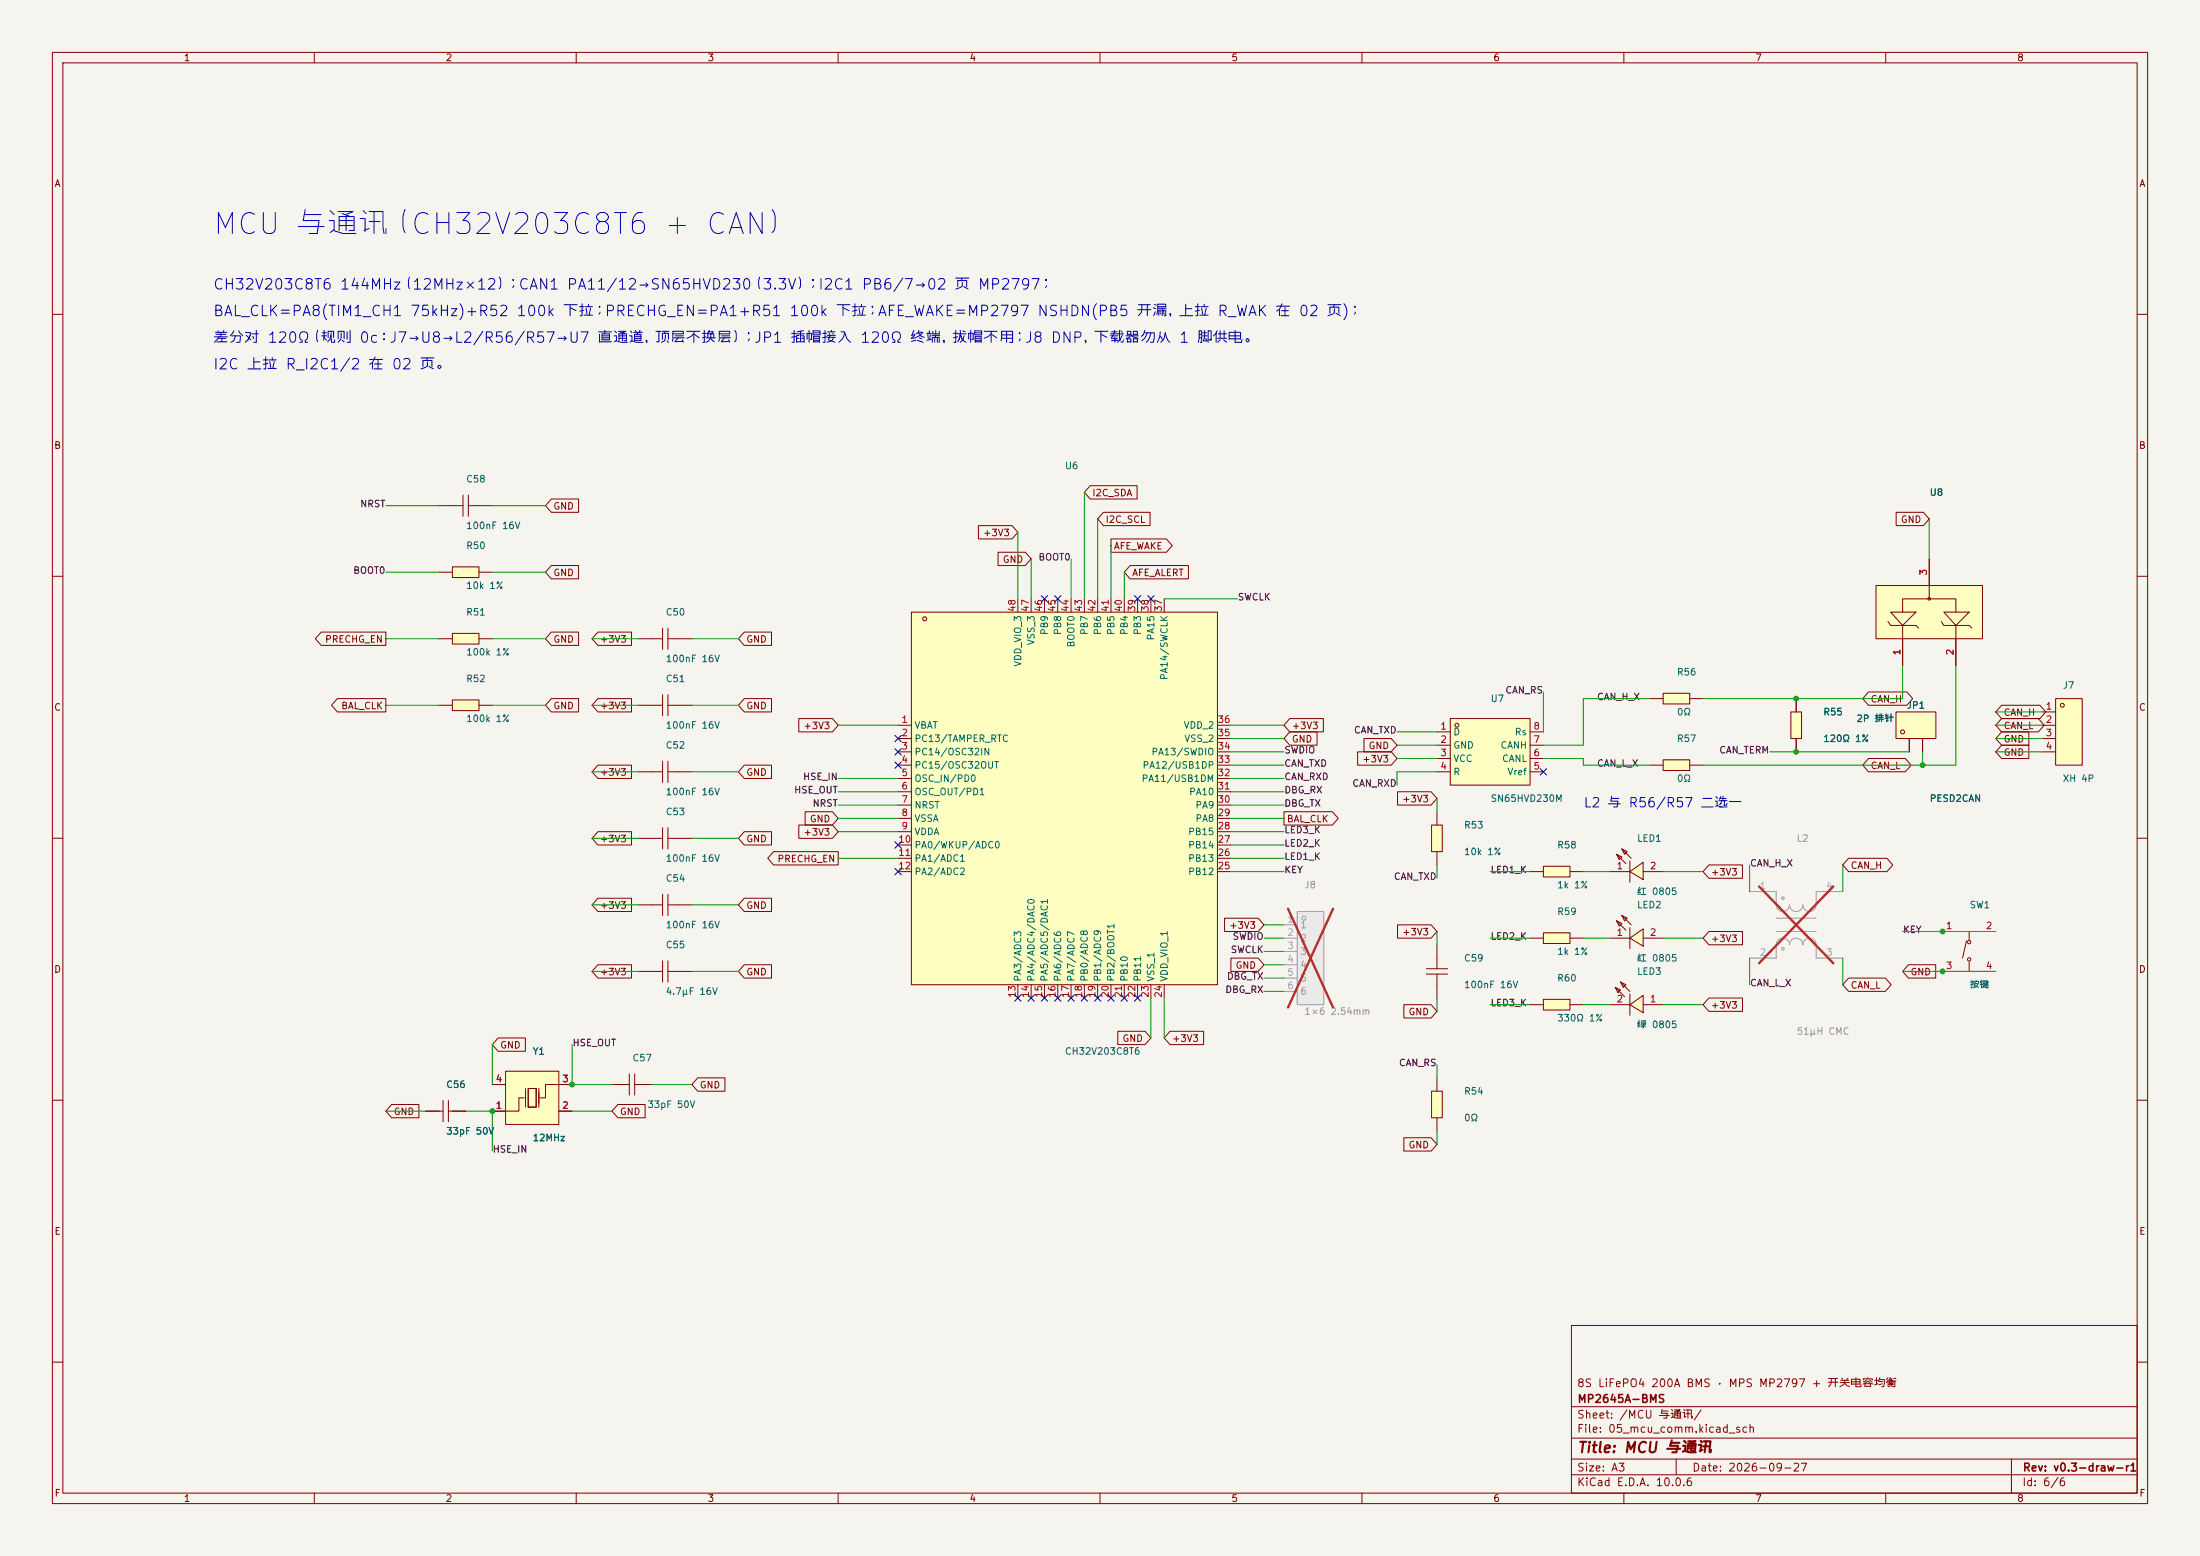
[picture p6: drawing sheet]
<svg xmlns="http://www.w3.org/2000/svg" width="420mm" height="297mm" viewBox="0 0 420 297" stroke-linecap="round" stroke-linejoin="round" font-family="sans-serif">
<path d="M0 0h420v297h-420z" fill="#f5f4ef" stroke="#f5f4ef" stroke-width=".19"/>
<g fill="none" stroke="#840000" stroke-width=".19">
<path d="M10 10h400v277h-400zM12 12h396v273h-396zM60 10v2M110 10v2M160 10v2M210 10v2M260 10v2M310 10v2M360 10v2M10 60h2M408 60h2M10 110h2"/>
<path d="M408 110h2M10 160h2M408 160h2M10 210h2M408 210h2M300 253h108v32h-108zM10 260h2M300 278.5h108M300 274.5h108M300 268.5h108M320 278.5v3M384 278.5v6.5"/>
<path d="M408 260h2M60 285v2M110 285v2M160 285v2M210 285v2M260 285v2M300 281.5h108M310 285v2M360 285v2"/>
</g>
<path d="M361.9 135.9h7.7v5.1h-7.7z" fill="#ffffc2"/>
<g fill="none" stroke="#840000" stroke-width=".19">
<path d="M361.9 135.9h7.7v5.1h-7.7zM364.5 141v2.5M367 141v2.5"/>
<circle cx="363.2" cy="139.7" r=".38"/>
</g>
<path d="M174 116.8h58.4v71.2h-58.4z" fill="#ffffc2"/>
<g fill="none" stroke="#840000" stroke-width=".19">
<path d="M174 116.8h58.4v71.2h-58.4zM194.3 114.3v2.5M196.8 114.3v2.5M199.4 114.3v2.5M201.9 114.3v2.5M204.5 114.3v2.5M207 114.3v2.5M209.5 114.3v2.5M212.1 114.3v2.5M214.6 114.3v2.5M217.2 114.3v2.5M219.7 114.3v2.5"/>
<path d="M222.2 114.3v2.5M171.4 138.4h2.6M232.4 138.4h2.5M171.4 141h2.6M171.4 143.5h2.6M171.4 146.1h2.6M171.4 148.6h2.6M171.4 151.1h2.6M171.4 153.7h2.6M171.4 156.2h2.6M171.4 158.8h2.6M232.4 141h2.5"/>
<path d="M232.4 143.5h2.5M232.4 146.1h2.5M232.4 148.6h2.5M232.4 151.1h2.5M232.4 153.7h2.5M232.4 156.2h2.5M232.4 158.8h2.5M171.4 161.3h2.6M171.4 163.8h2.6M171.4 166.4h2.6M232.4 161.3h2.5M232.4 163.8h2.5"/>
<path d="M232.4 166.4h2.5M194.3 188v2.5M196.8 188v2.5M199.4 188v2.5M201.9 188v2.5M204.5 188v2.5M207 188v2.5M209.5 188v2.5M212.1 188v2.5M214.6 188v2.5M217.2 188v2.5M219.7 188v2.5"/>
<path d="M222.2 188v2.5"/>
<circle cx="176.5" cy="118.1" r=".38"/>
</g>
<path d="M273.3 157.5h2v5.1h-2z" fill="#ffffc2"/>
<path d="M273.3 157.5h2v5.1h-2zM274.3 154.9v2.6M274.3 162.6v2.5" fill="none" stroke="#840000" stroke-width=".19"/>
<path d="M294.6 165.3h5.1v2.1h-5.1z" fill="#ffffc2"/>
<path d="M292.1 166.4h2.5M294.6 165.3h5.1v2.1h-5.1zM299.7 166.4h2.6" fill="none" stroke="#840000" stroke-width=".19"/>
<path d="M294.6 178h5.1v2.1h-5.1z" fill="#ffffc2"/>
<path d="M83.8 96.5h4.6M88.4 94.5v4M89.4 96.5h4.6M89.4 94.5v4M292.1 179.1h2.5M294.6 178h5.1v2.1h-5.1zM299.7 179.1h2.6M272.3 185.9h4M272.3 184.9h4M274.3 180.3v4.6M274.3 185.9v4.6" fill="none" stroke="#840000" stroke-width=".19"/>
<path d="M294.6 190.7h5.1v2.1h-5.1z" fill="#ffffc2"/>
<path d="M292.1 191.8h2.5M294.6 190.7h5.1v2.1h-5.1zM299.7 191.8h2.6" fill="none" stroke="#840000" stroke-width=".19"/>
<path d="M86.4 108.2h5v2h-5z" fill="#ffffc2"/>
<path d="M83.8 109.2h2.6M86.4 108.2h5v2h-5zM91.4 109.2h2.6" fill="none" stroke="#840000" stroke-width=".19"/>
<path d="M392.4 133.4h5.1v12.7h-5.1z" fill="#ffffc2"/>
<g fill="none" stroke="#840000" stroke-width=".19">
<path d="M389.9 135.9h2.5M389.9 138.4h2.5M392.4 133.4h5.1v12.7h-5.1zM389.9 141h2.5M389.9 143.5h2.5"/>
<circle cx="393.7" cy="134.6" r=".38"/>
</g>
<path d="M86.4 133.6h5v2h-5z" fill="#ffffc2"/>
<path d="M83.8 134.6h2.6M86.4 133.6h5v2h-5zM91.4 134.6h2.6" fill="none" stroke="#840000" stroke-width=".19"/>
<path d="M86.4 120.9h5v2h-5z" fill="#ffffc2"/>
<path d="M126.5 119.9v4M127.5 119.9v4M83.8 121.9h2.6M86.4 120.9h5v2h-5zM91.4 121.9h2.6M121.9 121.9h4.6M127.5 121.9h4.6" fill="none" stroke="#840000" stroke-width=".19"/>
<g fill="#ffffc2">
<path d="M96.5 204.5h10.2v10.1h-10.2z"/>
<path d="M100.8 207.8h1.6v3.5h-1.6z"/>
</g>
<path d="M94 207h2.5M96.5 204.5h10.2v10.1h-10.2zM100.1 209.6h-1v2.5h-5.1M100.3 207.8v3.5M100.8 207.8h1.6v3.5h-1.6zM102.9 207.8v3.5M106.7 212.1h2.5M109.2 207h-5.1v2.6h-1" fill="none" stroke="#840000" stroke-width=".19"/>
<g fill="none" stroke="#9c9b98" stroke-width=".19">
<path d="M334 170.2h5.1v2.5a1.27 1.27 0 0 0 1.3 1.3 1.27 1.27 0 0 0 1.2-1.3 1.27 1.27 0 0 0 1.3 1.3 1.27 1.27 0 0 0 1.3-1.3 1.27 1.27 0 0 0 1.2 1.3 1.27 1.27 0 0 0 1.3-1.3v-2.5h5.1M339.1 175.3h7.6M339.1 177.8h7.6M334 182.9h5.1v-2.6a1.27 1.27 0 0 1 1.3-1.2 1.27 1.27 0 0 1 1.2 1.2 1.27 1.27 0 0 1 1.3-1.2 1.27 1.27 0 0 1 1.3 1.2 1.27 1.27 0 0 1 1.2-1.2 1.27 1.27 0 0 1 1.3 1.2v2.6h5.1"/>
<circle cx="340.4" cy="171.4" r=".25"/>
<circle cx="340.4" cy="181.1" r=".25"/>
</g>
<path d="M335.8 169.2l14.2 14.7M350 169.2l-14.2 14.7" fill="none" stroke="#e12e31" stroke-width=".46"/>
<path d="M341.9 135.9h2v5.1h-2z" fill="#ffffc2"/>
<g fill="none" stroke="#840000" stroke-width=".19">
<path d="M341.9 135.9h2v5.1h-2zM342.9 133.4v2.5M342.9 141v2.5M370.8 177.8h10.2M375.4 179.6l-.8 3.3M375.9 177.8v1.8M370.8 185.4h10.2M375.9 183.6v1.8"/>
<circle cx="375.9" cy="179.8" r=".32"/>
<circle cx="375.9" cy="183.1" r=".32"/>
</g>
<g fill="#ffffc2">
<path d="M358.1 111.8h20.4v10.1h-20.4z"/>
<path d="M360.9 116.8h4.9l-2.6 2.6z"/>
<path d="M371.1 116.8h4.8l-2.5 2.6z"/>
</g>
<g fill="none" stroke="#840000" stroke-width=".19">
<path d="M358.1 111.8h20.4v10.1h-20.4zM360.4 118.6l.5 .8h4.9l.5 .5M360.9 116.8h4.9l-2.6 2.6zM363.2 116.8v-2.5h10.2v2.5M363.2 119.4v7.6M368.3 106.7v7.6M370.6 118.6l.5 .8h4.8l.5 .5M371.1 116.8h4.8l-2.5 2.6zM373.4 119.4v7.6"/>
<circle cx="368.3" cy="114.3" r=".25"/>
</g>
<g fill="#ffffc2">
<path d="M308.4 188.5l1 .5-.5 .5z"/>
<path d="M309.4 187.4l1 .6-.5 .5z"/>
<path d="M311.1 191.8l2.6-1.8v3.3z"/>
</g>
<path d="M307.3 191.8h3.8M308.4 188.5l1 .5-.5 .5zM308.4 188.5l1.7 1.7M309.4 187.4l1 .6-.5 .5zM309.4 187.4l1.7 1.8M311.1 191.8l2.6-1.8v3.3zM311.1 189.7v4.1M313.7 191.8h3.8" fill="none" stroke="#840000" stroke-width=".19"/>
<g fill="#ffffc2">
<path d="M308.6 175.8l1 .5-.5 .5z"/>
<path d="M309.6 174.7l1 .6-.5 .5z"/>
<path d="M311.1 179.1l2.6-1.8v3.3z"/>
</g>
<path d="M307.3 179.1h3.8M308.6 175.8l1 .5-.5 .5zM308.6 175.8l1.8 1.7M309.6 174.7l1 .6-.5 .5zM309.6 174.7l1.8 1.8M311.1 179.1l2.6-1.8v3.3zM311.1 177v4.1M313.7 179.1h3.8" fill="none" stroke="#840000" stroke-width=".19"/>
<path d="M317.5 132.3h5.1v2.1h-5.1z" fill="#ffffc2"/>
<path d="M315 133.4h2.5M317.5 132.3h5.1v2.1h-5.1zM322.6 133.4h2.5" fill="none" stroke="#840000" stroke-width=".19"/>
<g fill="#ffffc2">
<path d="M308.6 163.1l1 .5-.5 .5z"/>
<path d="M309.6 162l1 .6-.5 .5z"/>
<path d="M311.1 166.4l2.6-1.8v3.3z"/>
</g>
<path d="M307.3 166.4h3.8M308.6 163.1l1 .5-.5 .5zM308.6 163.1l1.8 1.7M309.6 162l1 .6-.5 .5zM309.6 162l1.8 1.8M311.1 166.4l2.6-1.8v3.3zM311.1 164.3v4.1M313.7 166.4h3.8" fill="none" stroke="#840000" stroke-width=".19"/>
<path d="M317.5 145h5.1v2.1h-5.1z" fill="#ffffc2"/>
<path d="M315 146.1h2.5M317.5 145h5.1v2.1h-5.1zM322.6 146.1h2.5" fill="none" stroke="#840000" stroke-width=".19"/>
<path d="M273.3 208.3h2v5.1h-2z" fill="#ffffc2"/>
<path d="M273.3 208.3h2v5.1h-2zM274.3 205.7v2.6M274.3 213.4v2.5" fill="none" stroke="#840000" stroke-width=".19"/>
<path d="M247.6 174h5.1v17.8h-5.1z" fill="#ebeae8"/>
<g fill="none" stroke="#9c9b98" stroke-width=".19">
<path d="M245.1 176.5h2.5M245.1 179.1h2.5M247.6 174h5.1v17.8h-5.1zM245.1 181.6h2.5M245.1 184.2h2.5M245.1 186.7h2.5M245.1 189.2h2.5"/>
<circle cx="248.9" cy="175.3" r=".38"/>
</g>
<path d="M245.9 173.5l8.6 18.8M254.5 173.5l-8.6 18.8" fill="none" stroke="#e12e31" stroke-width=".46"/>
<path d="M126.5 158v4M127.5 158v4M121.9 160h4.6M127.5 160h4.6M121.9 185.4h4.6M126.5 183.4v4M127.5 183.4v4M127.5 185.4h4.6" fill="none" stroke="#840000" stroke-width=".19"/>
<path d="M276.9 137.2h15.2v12.7h-15.2z" fill="#ffffc2"/>
<g fill="none" stroke="#840000" stroke-width=".19">
<path d="M105.3 95.2h5.2v2.6h-5.2l-1.2-1.3zM208.1 92.7h9v2.6h-9l-1.1-1.3zM210.7 97.8h8.9v2.5h-8.9l-1.2-1.2zM362 97.8h5.2l1.1 1.3-1.1 1.2h-5.2zM105.3 107.9h5.2v2.6h-5.2l-1.2-1.3zM186.8 100.3h6.4l1.1 1.3-1.1 1.3h-6.4zM190.5 105.4h5.2l1.1 1.3-1.1 1.3h-5.2zM212.1 102.9h10.6l1.1 1.2-1.1 1.3h-10.6zM215.7 107.9h11.2v2.6h-11.2l-1.1-1.3zM368.3 106.7v5.1M61.3 120.6h12.4v2.6h-12.4l-1.1-1.3zM64.4 133.3h9.3v2.6h-9.3l-1.1-1.3z"/>
<path d="M105.3 120.6h5.2v2.6h-5.2l-1.2-1.3zM105.3 133.3h5.2v2.6h-5.2l-1.2-1.3zM114.1 120.6h6.5v2.6h-6.5l-1.1-1.3zM114.1 133.3h6.5v2.6h-6.5l-1.1-1.3zM121.9 134.6h4.6M126.5 132.6v4M127.5 134.6h4.6M127.5 132.6v4M142.1 120.6h5.2v2.6h-5.2l-1.1-1.3zM142.1 133.3h5.2v2.6h-5.2l-1.1-1.3zM152.5 137.2h6.4l1.1 1.2-1.1 1.3h-6.4zM246.2 137.2h6.4v2.5h-6.4l-1.1-1.3z"/>
<path d="M246.2 139.7h5.2v2.5h-5.2l-1.1-1.2zM274.3 139.7h2.6M276.9 137.2h15.2v12.7h-15.2zM292.1 139.7h2.5M342.9 133.4v2.5M356.7 132.1h7.3l1.1 1.3-1.1 1.2h-7.3l-1.1-1.2zM363.2 121.9v5.1M373.4 121.9v5.1M382.1 137.2h7l1.1 1.2-1.1 1.3h-7l-1.1-1.3zM382.1 134.6h7.3l1.1 1.3-1.1 1.3h-7.3l-1.1-1.3zM382.1 139.7h5.2v2.5h-5.2l-1.1-1.2zM114.1 158.7h6.5v2.6h-6.5l-1.1-1.3z"/>
<path d="M114.1 146h6.5v2.6h-6.5l-1.1-1.3zM121.9 147.3h4.6M126.5 145.3v4M127.5 147.3h4.6M127.5 145.3v4M142.1 146h5.2v2.6h-5.2l-1.1-1.3zM142.1 158.7h5.2v2.6h-5.2l-1.1-1.3zM152.5 157.5h6.4l1.1 1.3-1.1 1.2h-6.4zM153.7 154.9h5.2l1.1 1.3-1.1 1.3h-5.2zM245.1 154.9h9.3l1.1 1.3-1.1 1.3h-9.3zM259.2 143.5h6.4l1.1 1.3-1.1 1.3h-6.4zM260.4 141h5.2l1.1 1.2-1.1 1.3h-5.2z"/>
<path d="M266.8 151.1h6.4l1.1 1.3-1.1 1.3h-6.4zM274.3 142.2h2.6M274.3 144.8h2.6M274.3 147.3h2.6M292.1 142.2h2.5M292.1 144.8h2.5M292.1 147.3h2.5M342.9 141v2.5M356.7 144.8h7l1.1 1.3-1.1 1.2h-7l-1.1-1.2zM364.5 141v2.5M367 141v2.5M382.1 142.2h5.2v2.6h-5.2l-1.1-1.3z"/>
<path d="M114.1 171.4h6.5v2.6h-6.5l-1.1-1.3zM121.9 172.7h4.6M126.5 170.7v4M127.5 170.7v4M127.5 172.7h4.6M142.1 171.4h5.2v2.6h-5.2l-1.1-1.3zM147.7 162.6h12.3v2.5h-12.3l-1.1-1.3zM233.8 175.3h6.4l1.1 1.2-1.1 1.3h-6.4zM266.8 176.5h6.4l1.1 1.3-1.1 1.3h-6.4zM326.2 165.1h6.4v2.5h-6.4l-1.1-1.2zM326.2 177.8h6.4v2.5h-6.4l-1.1-1.2zM352.9 163.8h7.3l1.1 1.3-1.1 1.3h-7.3l-1.1-1.3z"/>
<path d="M95.1 198.1h5.2v2.6h-5.2l-1.1-1.3zM114.1 184.1h6.5v2.6h-6.5l-1.1-1.3zM142.1 184.1h5.2v2.6h-5.2l-1.1-1.3zM213.4 196.8h5.2l1.1 1.3-1.1 1.3h-5.2zM223.4 196.8h6.4v2.6h-6.4l-1.2-1.3zM235 182.9h5.2l1.1 1.3-1.1 1.2h-5.2zM268 191.8h5.2l1.1 1.2-1.1 1.3h-5.2zM326.2 190.5h6.4v2.5h-6.4l-1.1-1.2zM352.9 186.7h7l1.1 1.3-1.1 1.2h-7l-1.1-1.2zM364.3 184.1h5.2v2.6h-5.2l-1.1-1.3zM74.8 210.8h5.2v2.6h-5.2l-1.1-1.3zM81.3 212.1h3.3"/>
<path d="M84.6 210.1v4M85.6 212.1h3.3M85.6 210.1v4M94 207h2.5M94 212.1h2.5M106.7 207h2.5M106.7 212.1h2.5M116.8 207h3.3M118 210.8h5.2v2.6h-5.2l-1.2-1.3zM120.1 205v4M121.2 207h3.3M121.2 205v4"/>
<path d="M133.2 205.7h5.2v2.6h-5.2l-1.1-1.3zM268 217.2h5.2l1.1 1.2-1.1 1.3h-5.2z"/>
<circle cx="278.1" cy="138.4" r=".38"/>
</g>
<g fill="none" stroke="#009600" stroke-width=".19">
<path d="M73.7 96.5h10.1M94 96.5h10.1M207 94v20.3M209.5 99.1v15.2M368.3 99.1v7.6M73.7 109.2h10.1M94 109.2h10.1M194.3 101.6v12.7M196.8 106.7v7.6M204.5 106.7v7.6M212.1 104.1v10.2M214.6 109.2v5.1"/>
<path d="M222.2 114.3h14M73.7 121.9h10.1M73.7 134.6h10.1M94 121.9h10.1M94 134.6h10.1M113 121.9h8.9M113 134.6h8.9M132.1 121.9h8.9M132.1 134.6h8.9M160 138.4h11.4M234.9 138.4h10.2M266.7 139.7h7.6"/>
<path d="M294.6 132.1v7.6M315 133.4h-12.7v8.8h-7.7M342.9 133.4h.1M363.2 127v6.4h-38.1M373.4 127v19.1h-48.3M381 138.4h8.9M381 135.9h8.9M113 147.3h8.9M132.1 147.3h8.9M160 148.6h11.4M160 151.1h11.4M160 156.2h11.4"/>
<path d="M160 153.7h11.4M160 158.8h11.4M234.9 141h10.2M234.9 143.5h10.2M234.9 146.1h10.2M234.9 148.6h10.2M234.9 151.1h10.2M234.9 156.2h10.2M234.9 153.7h10.2M234.9 158.8h10.2M266.7 144.8h7.6M266.7 142.2h7.6"/>
<path d="M274.3 152.4v2.5M274.3 147.3h-7.6v2.6M294.6 144.8h7.7v1.3h12.7M337.8 143.5h26.7M367 143.5v2.6M381 141h8.9M381 143.5h8.9M113 172.7h8.9M113 160h8.9M132.1 172.7h8.9M132.1 160h8.9M160 163.8h11.4"/>
<path d="M234.9 166.4h10.2M234.9 163.8h10.2M234.9 161.3h10.2M241.3 179.1h3.8M241.3 176.5h3.8M274.3 165.1v2.5M274.3 177.8v2.5M284.5 179.1h7.6M284.5 166.4h7.6M302.3 179.1h5M302.3 166.4h5M317.5 179.1h7.6"/>
<path d="M317.5 166.4h7.6M334 165.1v5.1M351.8 165.1v5.1M363.2 177.8h17.8M94 199.4v7.6M109.2 199.4v7.6h7.6M113 185.4h8.9M132.1 185.4h8.9M219.7 190.5v7.6M222.2 190.5v7.6M241.3 181.6h3.8M241.3 184.2h3.8"/>
<path d="M241.3 186.7h3.8M241.3 189.2h3.8M274.3 190.5v2.5M284.5 191.8h7.6M302.3 191.8h5M317.5 191.8h7.6M334 182.9v5.1M351.8 182.9v5.1M363.2 185.4h17.8M73.7 212.1h7.6M88.9 212.1h5.1v7.6M109.2 212.1h7.6"/>
<path d="M124.5 207h7.6M274.3 203.2v2.5M274.3 215.9v2.5"/>
</g>
<g fill="none" stroke="#000084" stroke-width=".19">
<path d="M198.8 113.7l1.2 1.2M200 113.7l-1.2 1.2M201.3 113.7l1.2 1.2M202.5 113.7l-1.2 1.2M216.6 113.7l1.2 1.2M217.8 113.7l-1.2 1.2M219.1 113.7l1.2 1.2M220.3 113.7l-1.2 1.2M170.8 140.4l1.3 1.2M170.8 142.9l1.3 1.2M170.8 145.4l1.3 1.3M172.1 140.4l-1.3 1.2"/>
<path d="M172.1 142.9l-1.3 1.2M172.1 145.4l-1.3 1.3M294 146.7l1.2 1.2M295.2 146.7l-1.2 1.2M170.8 160.7l1.3 1.2M170.8 165.8l1.3 1.2M172.1 160.7l-1.3 1.2M172.1 165.8l-1.3 1.2M193.7 189.9l1.2 1.2M194.9 189.9l-1.2 1.2M196.2 189.9l1.3 1.2M197.5 189.9l-1.3 1.2"/>
<path d="M198.8 189.9l1.2 1.2M200 189.9l-1.2 1.2M201.3 189.9l1.2 1.2M202.5 189.9l-1.2 1.2M203.9 189.9l1.2 1.2M205.1 189.9l-1.2 1.2M206.4 189.9l1.2 1.2M207.6 189.9l-1.2 1.2M208.9 189.9l1.3 1.2M210.2 189.9l-1.3 1.2M211.5 189.9l1.2 1.2M212.7 189.9l-1.2 1.2"/>
<path d="M214 189.9l1.2 1.2M215.2 189.9l-1.2 1.2M216.6 189.9l1.2 1.2M217.8 189.9l-1.2 1.2"/>
</g>
<g fill="#009600" stroke="#009600" stroke-width=".19">
<circle cx="367" cy="146.1" r=".46"/>
<circle cx="342.9" cy="133.4" r=".46"/>
<circle cx="342.9" cy="143.5" r=".46"/>
<circle cx="370.8" cy="185.4" r=".46"/>
<circle cx="370.8" cy="177.8" r=".46"/>
<circle cx="109.2" cy="207" r=".46"/>
<circle cx="94" cy="212.1" r=".46"/>
</g>
<text font-size="4" fill="#0000c2" x="40.3" y="45.8">MCU 与通讯（CH32V203C8T6 + CAN）</text>
<g font-size="2" fill="#0000c2">
<text x="40.5" y="55.8">CH32V203C8T6 144MHz（12MHz×12）；CAN1 PA11/12→SN65HVD230（3.3V）；I2C1 PB6/7→02 页 MP2797；</text>
<text x="40.5" y="60.9">BAL_CLK=PA8(TIM1_CH1 75kHz)+R52 100k 下拉；PRECHG_EN=PA1+R51 100k 下拉；AFE_WAKE=MP2797 NSHDN(PB5 开漏，上拉 R_WAK 在 02 页)；</text>
<text x="40.5" y="65.9">差分对 120Ω（规则 0c：J7→U8→L2/R56/R57→U7 直通道，顶层不换层）；JP1 插帽接入 120Ω 终端，拔帽不用；J8 DNP，下载器勿从 1 脚供电。</text>
<text x="40.5" y="71">I2C 上拉 R_I2C1/2 在 02 页。</text>
</g>
<text font-size="2" fill="#840000" x="301" y="277.8">Title: MCU 与通讯</text>
<text font-size="1.8" fill="#0000c2" x="302.2" y="154.6">L2 与 R56/R57 二选一</text>
<g font-size="1.5" fill="#840000">
<text x="300.9" y="265.1">8S LiFePO4 200A BMS · MPS MP2797 + 开关电容均衡</text>
<text x="301" y="268.1">MP2645A-BMS</text>
<text x="300.9" y="273.8">File: 05_mcu_comm.kicad_sch</text>
<text x="300.9" y="271.1">Sheet: /MCU 与通讯/</text>
<text x="300.9" y="281.2">Size: A3</text>
<text x="322.9" y="281.2">Date: 2026-09-27</text>
<text x="386" y="281.2">Rev: v0.3-draw-r1</text>
<text x="300.9" y="284">KiCad E.D.A. 10.0.6</text>
<text x="385.9" y="284">Id: 6/6</text>
</g>
<g font-size="1.3" fill="#840000">
<text x="35" y="12">1</text>
<text x="85" y="12">2</text>
<text x="135" y="12">3</text>
<text x="185" y="12">4</text>
<text x="235" y="12">5</text>
<text x="285" y="12">6</text>
<text x="335" y="12">7</text>
<text x="385" y="12">8</text>
<text x="10.3" y="36">A</text>
<text x="408.3" y="36">A</text>
<text x="10.2" y="86">B</text>
<text x="408.2" y="86">B</text>
<text x="208.4" y="95">I2C_SDA</text>
<text x="105.5" y="97.6">GND</text>
<text x="211" y="100.1">I2C_SCL</text>
<text x="362.8" y="100.1">GND</text>
<text x="187.6" y="102.7">+3V3</text>
<text x="191.3" y="107.7">GND</text>
<text x="212.5" y="105.2">AFE_WAKE</text>
<text x="105.5" y="110.3">GND</text>
<text x="216" y="110.3">AFE_ALERT</text>
<text x="61.9" y="123">PRECHG_EN</text>
<text x="105.5" y="123">GND</text>
<text x="114.4" y="123">+3V3</text>
<text x="142.4" y="123">GND</text>
<text x="10.2" y="136">C</text>
<text x="65" y="135.7">BAL_CLK</text>
<text x="105.5" y="135.7">GND</text>
<text x="114.4" y="135.7">+3V3</text>
<text x="142.4" y="135.7">GND</text>
<text x="357" y="134.4">CAN_H</text>
<text x="382.4" y="136.9">CAN_H</text>
<text x="408.2" y="136">C</text>
<text x="153.3" y="139.5">+3V3</text>
<text x="246.5" y="139.5">+3V3</text>
<text x="246.5" y="142">GND</text>
<text x="261.2" y="143.3">GND</text>
<text x="382.4" y="139.5">CAN_L</text>
<text x="382.4" y="142">GND</text>
<text x="114.4" y="148.4">+3V3</text>
<text x="142.4" y="148.4">GND</text>
<text x="260" y="145.8">+3V3</text>
<text x="357" y="147.1">CAN_L</text>
<text x="382.4" y="144.6">GND</text>
<text x="267.6" y="153.5">+3V3</text>
<text x="114.4" y="161.1">+3V3</text>
<text x="142.4" y="161.1">GND</text>
<text x="153.3" y="159.8">+3V3</text>
<text x="154.5" y="157.3">GND</text>
<text x="245.6" y="157.3">BAL_CLK</text>
<text x="148.3" y="164.9">PRECHG_EN</text>
<text x="326.5" y="167.4">+3V3</text>
<text x="353.2" y="166.2">CAN_H</text>
<text x="114.4" y="173.8">+3V3</text>
<text x="142.4" y="173.8">GND</text>
<text x="234.6" y="177.6">+3V3</text>
<text x="267.6" y="178.9">+3V3</text>
<text x="10.2" y="186">D</text>
<text x="235.8" y="185.2">GND</text>
<text x="326.5" y="180.1">+3V3</text>
<text x="408.2" y="186">D</text>
<text x="114.4" y="186.5">+3V3</text>
<text x="142.4" y="186.5">GND</text>
<text x="353.2" y="189">CAN_L</text>
<text x="364.6" y="186.5">GND</text>
<text x="268.8" y="194.1">GND</text>
<text x="326.5" y="192.8">+3V3</text>
<text x="95.4" y="200.4">GND</text>
<text x="214.2" y="199.2">GND</text>
<text x="223.7" y="199.2">+3V3</text>
<text x="133.5" y="208.1">GND</text>
<text x="75.1" y="213.1">GND</text>
<text x="118.2" y="213.1">GND</text>
<text x="268.8" y="219.5">GND</text>
<text x="10.3" y="236">E</text>
<text x="408.3" y="236">E</text>
<text x="10.3" y="286">F</text>
<text x="35" y="287">1</text>
<text x="85" y="287">2</text>
<text x="135" y="287">3</text>
<text x="185" y="287">4</text>
<text x="235" y="287">5</text>
<text x="285" y="287">6</text>
<text x="335" y="287">7</text>
<text x="385" y="287">8</text>
<text x="408.3" y="286">F</text>
</g>
<g font-size="1.3" fill="#006464">
<text x="203.2" y="89.9">U6</text>
<text x="88.9" y="92.4">C58</text>
<text x="368.3" y="94.9">U8</text>
<text x="88.9" y="101.3">100nF 16V</text>
<text x="88.9" y="105.1">R50</text>
<text x="88.9" y="112.7">10k 1%</text>
<text x="88.9" y="117.8">R51</text>
<text x="127" y="117.8">C50</text>
<text x="88.9" y="125.4">100k 1%</text>
<text x="197.8" y="123.3" transform="rotate(-90 197.8 123.3)">VSS_3</text>
<text x="200.4" y="121.3" transform="rotate(-90 200.4 121.3)">PB9</text>
<text x="202.9" y="121.3" transform="rotate(-90 202.9 121.3)">PB8</text>
<text x="205.4" y="123.7" transform="rotate(-90 205.4 123.7)">BOOT0</text>
<text x="208" y="121.3" transform="rotate(-90 208 121.3)">PB7</text>
<text x="210.5" y="121.3" transform="rotate(-90 210.5 121.3)">PB6</text>
<text x="213.1" y="121.3" transform="rotate(-90 213.1 121.3)">PB5</text>
<text x="215.6" y="121.3" transform="rotate(-90 215.6 121.3)">PB4</text>
<text x="218.1" y="121.3" transform="rotate(-90 218.1 121.3)">PB3</text>
<text x="220.7" y="122.4" transform="rotate(-90 220.7 122.4)">PA15</text>
<text x="88.9" y="130.5">R52</text>
<text x="127" y="126.7">100nF 16V</text>
<text x="127" y="130.5">C51</text>
<text x="195.3" y="127.4" transform="rotate(-90 195.3 127.4)">VDD_VIO_3</text>
<text x="223.2" y="129.9" transform="rotate(-90 223.2 129.9)">PA14/SWCLK</text>
<text x="320" y="129.2">R56</text>
<text x="393.7" y="131.8">J7</text>
<text x="284.5" y="134.3">U7</text>
<text x="320" y="136.9">0Ω</text>
<text x="348" y="136.9">R55</text>
<text x="363.9" y="135.6">JP1</text>
<text x="88.9" y="138.1">100k 1%</text>
<text x="127" y="139.4">100nF 16V</text>
<text x="127" y="143.2">C52</text>
<text x="174.5" y="139.4">VBAT</text>
<text x="174.5" y="141.9">PC13/TAMPER_RTC</text>
<text x="225.9" y="139.4">VDD_2</text>
<text x="226" y="141.9">VSS_2</text>
<text x="277.3" y="140.7">D</text>
<text x="277.3" y="143.2">GND</text>
<text x="286.3" y="143.2">CANH</text>
<text x="289.1" y="140.7">Rs</text>
<text x="320" y="141.9">R57</text>
<text x="348" y="141.9">120Ω 1%</text>
<text x="354.3" y="138.1">2P 排针</text>
<text x="174.5" y="144.5">PC14/OSC32IN</text>
<text x="174.5" y="147">PC15/OSC32OUT</text>
<text x="174.5" y="149.6">OSC_IN/PD0</text>
<text x="217.8" y="149.6">PA11/USB1DM</text>
<text x="218" y="147">PA12/USB1DP</text>
<text x="219.7" y="144.5">PA13/SWDIO</text>
<text x="277.3" y="145.7">VCC</text>
<text x="277.3" y="148.3">R</text>
<text x="286.6" y="145.7">CANL</text>
<text x="287.7" y="148.3">Vref</text>
<text x="320" y="149.6">0Ω</text>
<text x="393.7" y="149.6">XH 4P</text>
<text x="127" y="155.9">C53</text>
<text x="127" y="152.1">100nF 16V</text>
<text x="174.5" y="152.1">OSC_OUT/PD1</text>
<text x="174.5" y="154.6">NRST</text>
<text x="226.9" y="152.1">PA10</text>
<text x="228.1" y="154.6">PA9</text>
<text x="284.5" y="153.4">SN65HVD230M</text>
<text x="368.3" y="153.4">PESD2CAN</text>
<text x="174.5" y="157.2">VSSA</text>
<text x="174.5" y="159.7">VDDA</text>
<text x="226.7" y="159.7">PB15</text>
<text x="228.1" y="157.2">PA8</text>
<text x="279.4" y="158.4">R53</text>
<text x="312.4" y="161">LED1</text>
<text x="127" y="164.8">100nF 16V</text>
<text x="174.5" y="162.3">PA0/WKUP/ADC0</text>
<text x="174.5" y="164.8">PA1/ADC1</text>
<text x="174.5" y="167.3">PA2/ADC2</text>
<text x="226.7" y="167.3">PB12</text>
<text x="226.7" y="164.8">PB13</text>
<text x="226.7" y="162.3">PB14</text>
<text x="279.4" y="163.5">10k 1%</text>
<text x="297.2" y="162.3">R58</text>
<text x="127" y="168.6">C54</text>
<text x="297.2" y="169.9">1k 1%</text>
<text x="312.4" y="173.7">LED2</text>
<text x="312.4" y="171.1">红 0805</text>
<text x="375.9" y="173.7">SW1</text>
<text x="127" y="177.5">100nF 16V</text>
<text x="297.2" y="175">R59</text>
<text x="127" y="181.3">C55</text>
<text x="279.4" y="183.8">C59</text>
<text x="297.2" y="182.6">1k 1%</text>
<text x="312.4" y="183.8">红 0805</text>
<text x="127" y="190.2">4.7µF 16V</text>
<text x="195.3" y="187.5" transform="rotate(-90 195.3 187.5)">PA3/ADC3</text>
<text x="197.8" y="187.5" transform="rotate(-90 197.8 187.5)">PA4/ADC4/DAC0</text>
<text x="200.4" y="187.5" transform="rotate(-90 200.4 187.5)">PA5/ADC5/DAC1</text>
<text x="202.9" y="187.5" transform="rotate(-90 202.9 187.5)">PA6/ADC6</text>
<text x="205.4" y="187.5" transform="rotate(-90 205.4 187.5)">PA7/ADC7</text>
<text x="208" y="187.5" transform="rotate(-90 208 187.5)">PB0/ADC8</text>
<text x="210.5" y="187.5" transform="rotate(-90 210.5 187.5)">PB1/ADC9</text>
<text x="213.1" y="187.5" transform="rotate(-90 213.1 187.5)">PB2/BOOT1</text>
<text x="215.6" y="187.5" transform="rotate(-90 215.6 187.5)">PB10</text>
<text x="218.1" y="187.5" transform="rotate(-90 218.1 187.5)">PB11</text>
<text x="220.7" y="187.5" transform="rotate(-90 220.7 187.5)">VSS_1</text>
<text x="223.2" y="187.5" transform="rotate(-90 223.2 187.5)">VDD_VIO_1</text>
<text x="279.4" y="188.9">100nF 16V</text>
<text x="297.2" y="187.7">R60</text>
<text x="312.4" y="186.4">LED3</text>
<text x="375.9" y="188.9">按键</text>
<text x="297.2" y="195.3">330Ω 1%</text>
<text x="312.4" y="196.5">绿 0805</text>
<text x="101.6" y="201.6">Y1</text>
<text x="120.6" y="202.9">C57</text>
<text x="203.2" y="201.6">CH32V203C8T6</text>
<text x="85.1" y="208">C56</text>
<text x="279.4" y="209.2">R54</text>
<text x="123.5" y="211.8">33pF 50V</text>
<text x="279.4" y="214.3">0Ω</text>
<text x="85.1" y="216.9">33pF 50V</text>
<text x="101.6" y="218.1">12MHz</text>
</g>
<g font-size="1.3" fill="#0f0f0f">
<text x="68.7" y="97.1">NRST</text>
<text x="198.1" y="107.3">BOOT0</text>
<text x="67.3" y="109.8">BOOT0</text>
<text x="236.2" y="114.9">SWCLK</text>
<text x="287.3" y="132.7">CAN_RS</text>
<text x="304.8" y="134">CAN_H_X</text>
<text x="258.4" y="140.3">CAN_TXD</text>
<text x="153.2" y="149.2">HSE_IN</text>
<text x="245.1" y="144.1">SWDIO</text>
<text x="245.1" y="146.7">CAN_TXD</text>
<text x="245.1" y="149.2">CAN_RXD</text>
<text x="304.8" y="146.7">CAN_L_X</text>
<text x="328.1" y="144.1">CAN_TERM</text>
<text x="151.5" y="151.7">HSE_OUT</text>
<text x="155" y="154.3">NRST</text>
<text x="245.1" y="151.7">DBG_RX</text>
<text x="245.1" y="154.3">DBG_TX</text>
<text x="258.1" y="150.5">CAN_RXD</text>
<text x="245.1" y="159.4">LED3_K</text>
<text x="245.1" y="161.9">LED2_K</text>
<text x="245.1" y="164.4">LED1_K</text>
<text x="245.1" y="167">KEY</text>
<text x="284.5" y="167">LED1_K</text>
<text x="334" y="165.7">CAN_H_X</text>
<text x="266" y="168.3">CAN_TXD</text>
<text x="235.2" y="179.7">SWDIO</text>
<text x="284.5" y="179.7">LED2_K</text>
<text x="363.2" y="178.4">KEY</text>
<text x="234.8" y="182.2">SWCLK</text>
<text x="233.8" y="189.8">DBG_RX</text>
<text x="234.1" y="187.3">DBG_TX</text>
<text x="334" y="188.6">CAN_L_X</text>
<text x="284.5" y="192.4">LED3_K</text>
<text x="109.2" y="200">HSE_OUT</text>
<text x="267" y="203.8">CAN_RS</text>
<text x="94" y="220.3">HSE_IN</text>
</g>
<g font-size="1.3" fill="#a90000">
<text x="368.2" y="110" transform="rotate(-90 368.2 110)">3</text>
<text x="194.2" y="116.9" transform="rotate(-90 194.2 116.9)">48</text>
<text x="196.7" y="116.9" transform="rotate(-90 196.7 116.9)">47</text>
<text x="199.3" y="116.9" transform="rotate(-90 199.3 116.9)">46</text>
<text x="201.8" y="116.9" transform="rotate(-90 201.8 116.9)">45</text>
<text x="204.3" y="116.9" transform="rotate(-90 204.3 116.9)">44</text>
<text x="206.9" y="116.9" transform="rotate(-90 206.9 116.9)">43</text>
<text x="209.4" y="116.9" transform="rotate(-90 209.4 116.9)">42</text>
<text x="212" y="116.9" transform="rotate(-90 212 116.9)">41</text>
<text x="214.5" y="116.9" transform="rotate(-90 214.5 116.9)">40</text>
<text x="217" y="116.9" transform="rotate(-90 217 116.9)">39</text>
<text x="219.6" y="116.9" transform="rotate(-90 219.6 116.9)">38</text>
<text x="222.1" y="116.9" transform="rotate(-90 222.1 116.9)">37</text>
<text x="363.1" y="125.2" transform="rotate(-90 363.1 125.2)">1</text>
<text x="373.2" y="125.2" transform="rotate(-90 373.2 125.2)">2</text>
<text x="390.4" y="135.8">1</text>
<text x="172" y="138.3">1</text>
<text x="172" y="140.8">2</text>
<text x="172" y="143.4">3</text>
<text x="232.3" y="143.4">34</text>
<text x="232.3" y="140.8">35</text>
<text x="232.3" y="138.3">36</text>
<text x="274.9" y="139.6">1</text>
<text x="274.9" y="142.1">2</text>
<text x="292.6" y="142.1">7</text>
<text x="292.6" y="139.6">8</text>
<text x="390.4" y="138.3">2</text>
<text x="390.4" y="140.8">3</text>
<text x="390.4" y="143.4">4</text>
<text x="172" y="145.9">4</text>
<text x="172" y="148.5">5</text>
<text x="232.3" y="148.5">32</text>
<text x="232.3" y="145.9">33</text>
<text x="274.9" y="144.6">3</text>
<text x="274.9" y="147.2">4</text>
<text x="292.6" y="147.2">5</text>
<text x="292.6" y="144.6">6</text>
<text x="172" y="151">6</text>
<text x="172" y="153.5">7</text>
<text x="232.3" y="153.5">30</text>
<text x="232.3" y="151">31</text>
<text x="171.4" y="161.2">10</text>
<text x="172" y="156.1">8</text>
<text x="172" y="158.6">9</text>
<text x="232.3" y="161.2">27</text>
<text x="232.3" y="158.6">28</text>
<text x="232.3" y="156.1">29</text>
<text x="171.4" y="163.7">11</text>
<text x="171.4" y="166.2">12</text>
<text x="232.3" y="166.2">25</text>
<text x="232.3" y="163.7">26</text>
<text x="308.5" y="166.2">1</text>
<text x="314.9" y="166.2">2</text>
<text x="308.5" y="178.9">1</text>
<text x="314.9" y="178.9">2</text>
<text x="371.4" y="177.7">1</text>
<text x="379" y="177.7">2</text>
<text x="371.4" y="185.3">3</text>
<text x="379" y="185.3">4</text>
<text x="194.2" y="190.6" transform="rotate(-90 194.2 190.6)">13</text>
<text x="196.7" y="190.6" transform="rotate(-90 196.7 190.6)">14</text>
<text x="199.3" y="190.6" transform="rotate(-90 199.3 190.6)">15</text>
<text x="201.8" y="190.6" transform="rotate(-90 201.8 190.6)">16</text>
<text x="204.3" y="190.6" transform="rotate(-90 204.3 190.6)">17</text>
<text x="206.9" y="190.6" transform="rotate(-90 206.9 190.6)">18</text>
<text x="209.4" y="190.6" transform="rotate(-90 209.4 190.6)">19</text>
<text x="212" y="190.6" transform="rotate(-90 212 190.6)">20</text>
<text x="214.5" y="190.6" transform="rotate(-90 214.5 190.6)">21</text>
<text x="217" y="190.6" transform="rotate(-90 217 190.6)">22</text>
<text x="219.6" y="190.6" transform="rotate(-90 219.6 190.6)">23</text>
<text x="222.1" y="190.6" transform="rotate(-90 222.1 190.6)">24</text>
<text x="308.5" y="191.6">2</text>
<text x="314.9" y="191.6">1</text>
<text x="94.5" y="206.9">4</text>
<text x="107.2" y="206.9">3</text>
<text x="94.5" y="212">1</text>
<text x="107.2" y="212">2</text>
</g>
<g font-size="1.3" fill="#939391">
<text x="342.9" y="161">L2</text>
<text x="248.9" y="169.9">J8</text>
<text x="248.1" y="177.5">1</text>
<text x="248.1" y="180">2</text>
<text x="248.1" y="182.6">3</text>
<text x="248.1" y="185.1">4</text>
<text x="248.1" y="187.7">5</text>
<text x="248.1" y="190.2">6</text>
<text x="248.9" y="194">1×6 2.54mm</text>
<text x="342.9" y="197.8">51µH CMC</text>
</g>
<g font-size="1.3" fill="#a5a4a2">
<text x="335.8" y="170">1</text>
<text x="348.5" y="170">4</text>
<text x="245.6" y="176.4">1</text>
<text x="245.6" y="178.9">2</text>
<text x="245.6" y="181.5">3</text>
<text x="245.6" y="184">4</text>
<text x="335.8" y="182.7">2</text>
<text x="348.5" y="182.7">3</text>
<text x="245.6" y="186.6">5</text>
<text x="245.6" y="189.1">6</text>
</g>
</svg>
